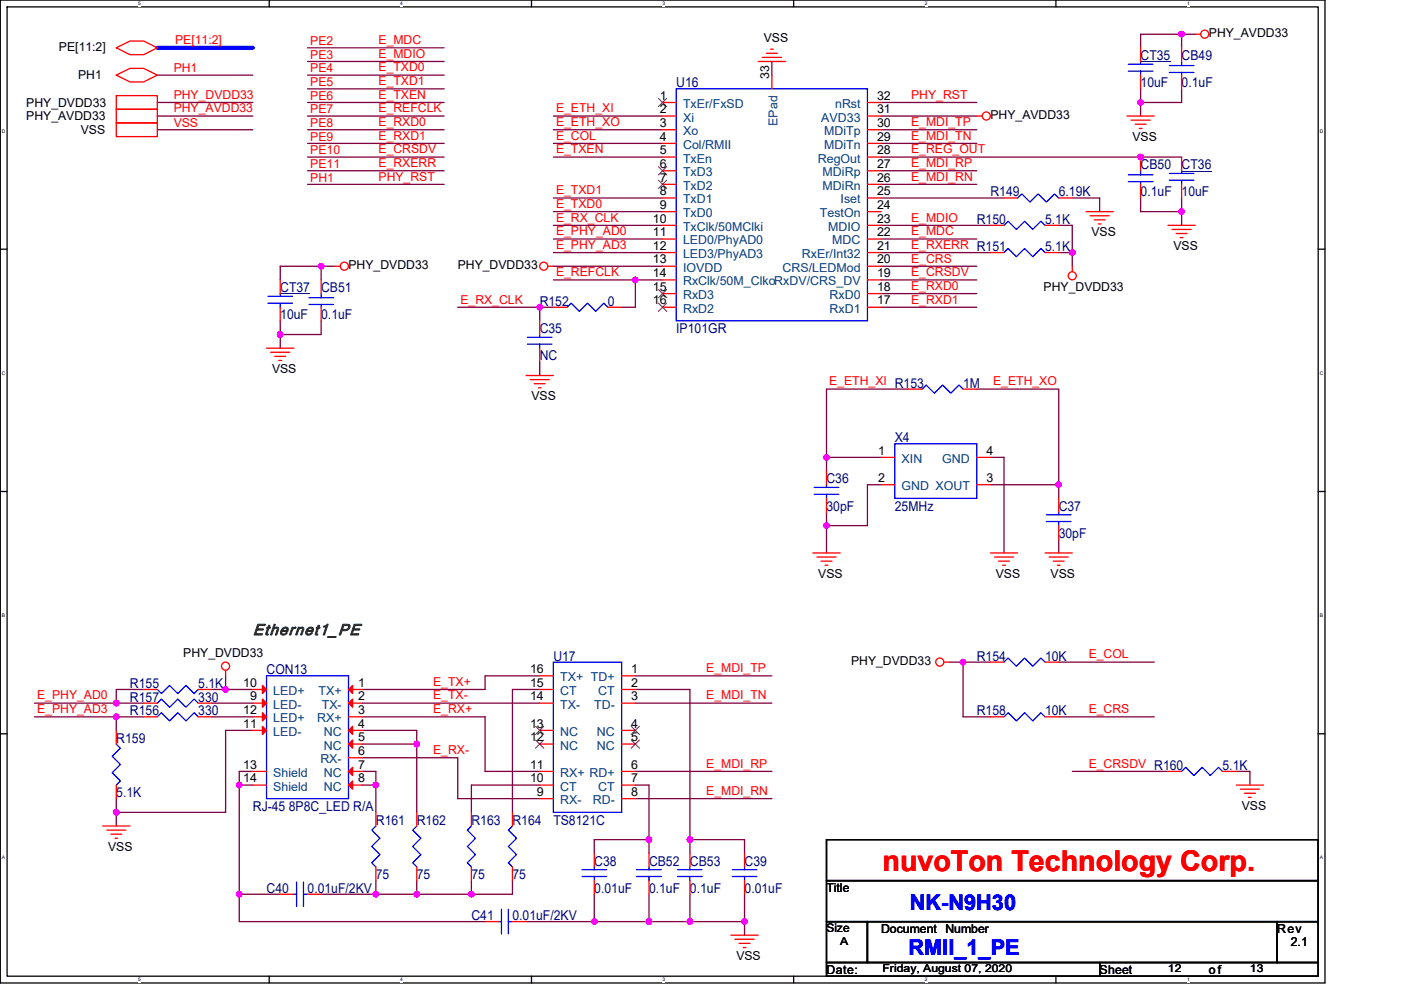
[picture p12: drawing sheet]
<svg xmlns="http://www.w3.org/2000/svg" width="297mm" height="210mm" viewBox="0 0 297 210" stroke-linecap="round" stroke-linejoin="round" font-family="sans-serif">
<path d="M.1 0h280.8v208.5h-280.8zM1.5 1.5h278v205.6h-278z" fill="none" stroke="#000" stroke-width=".28"/>
<g fill="#fff">
<path d="M29.3 .2h.6v1.1h-.6z"/>
<path d="M29.3 207.2h.6v1.2h-.6z"/>
</g>
<path d="M57.1 0v1.5M57.1 207.1v1.4" fill="none" stroke="#000" stroke-width=".28"/>
<g fill="#fff">
<path d="M84.9 .2h.5v1.1h-.5z"/>
<path d="M84.9 207.2h.5v1.2h-.5z"/>
</g>
<path d="M112.7 0v1.5M112.7 207.1v1.4" fill="none" stroke="#000" stroke-width=".28"/>
<g fill="#fff">
<path d="M140.5 .2h.6v1.1h-.6z"/>
<path d="M140.5 207.2h.6v1.2h-.6z"/>
</g>
<path d="M168.3 0v1.5M168.3 207.1v1.4" fill="none" stroke="#000" stroke-width=".28"/>
<g fill="#fff">
<path d="M196.1 .2h.5v1.1h-.5z"/>
<path d="M196.1 207.2h.5v1.2h-.5z"/>
</g>
<path d="M223.9 0v1.5M223.9 207.1v1.4" fill="none" stroke="#000" stroke-width=".28"/>
<g fill="#fff">
<path d="M251.7 .2h.5v1.1h-.5z"/>
<path d="M251.7 207.2h.5v1.2h-.5z"/>
<path d="M.4 27.2h.8v1.1h-.8z"/>
<path d="M279.8 27.2h.8v1.1h-.8z"/>
<path d="M.4 78.5h.8v1.2h-.8z"/>
<path d="M279.8 78.5h.8v1.2h-.8z"/>
</g>
<path d="M.1 52.9h1.4M279.5 52.9h1.4" fill="none" stroke="#000" stroke-width=".28"/>
<g fill="#fff">
<path d="M.4 129.9h.7v1.2h-.7z"/>
<path d="M279.8 129.9h.7v1.2h-.7z"/>
</g>
<path d="M.1 104.2h1.4M279.5 104.2h1.4" fill="none" stroke="#000" stroke-width=".28"/>
<g fill="#fff">
<path d="M.4 181.3h.7v1.2h-.7z"/>
<path d="M279.8 181.3h.7v1.2h-.7z"/>
</g>
<path d="M.1 155.6h1.4M279.5 155.6h1.4M175.2 178.1h104.3v8.7h-104.3zM175.2 186.8h104.3v8.7h-104.3zM175.2 195.5h8.7v8.7h-8.7zM183.9 195.5h86.9v8.7h-86.9zM270.8 195.5h8.7v8.7h-8.7zM175.2 204.2h57.9v2.9h-57.9zM233.1 204.2h46.4v2.9h-46.4z" fill="none" stroke="#000" stroke-width=".28"/>
<g fill="none" stroke="#800040" stroke-width=".28">
<path d="M33.4 15.9h20.2M65.2 13h29M65.2 15.9h29M65.2 18.8h29M65.2 10.1h29M163.7 13v2.9M241.8 10.1v-2.8h8.7v2.8M241.8 18.8v2.9M250.5 7.3h2.9M250.5 18.8v2.9h-8.7M33.4 21.7h20.2M33.4 24.6h20.2"/>
<path d="M33.4 27.5h20.2M65.2 30.4h29M65.2 21.7h29M65.2 24.6h29M65.2 27.5h29M65.2 36.2h29M65.2 33.3h29M65.2 39.1h29M117.3 30.4h23.2M117.3 33.3h23.2M117.3 24.6h23.2M117.3 27.5h23.2"/>
<path d="M186.8 33.3h63.7M186.8 24.6h20.3M186.8 21.7h20.3M186.8 27.5h20.3M186.8 30.4h20.3M186.8 39.1h20.3M186.8 36.2h20.3M241.8 21.7v2.9M68.1 59.4v-2.9h-8.7v2.9M68.1 56.5h2.9M117.3 56.5h23.2M117.3 47.8h23.2"/>
<path d="M117.3 44.9h23.2M117.3 42h23.2M117.3 50.7h23.2M117.3 53.6h23.2M117.3 59.4h17.4M134.7 59.4h5.8M134.7 59.4v5.8h-2.9M186.8 53.6h23.2M186.8 47.8h23.2M186.8 56.5h20.3M186.8 50.7h20.3M186.8 59.4h20.3"/>
<path d="M186.8 42h26.1M224.5 47.8h2.8v5.8M224.5 53.6h2.8M227.3 53.6v2.9M227.3 42h5.8v2.9M241.8 42v2.9h8.7M250.5 44.9v2.9M250.5 42v2.9M59.4 71v2.9M59.4 68.1v2.9M68.1 68.1v2.9h-8.7M97 65.2h17.4"/>
<path d="M114.4 76.8v2.9M114.4 65.2v2.9M114.4 65.2h2.9M186.8 62.3h20.3M186.8 65.2h20.3M175.2 97v2.9M175.2 97h11.6M192.6 82.5h-17.4v14.5M207.1 82.5h17.4v20.3M210 97h2.9v20.3M175.2 111.5v5.8M175.2 108.6v2.9"/>
<path d="M186.8 102.8h-2.9v8.7h-8.7M210 102.8h14.5M224.5 114.4v2.9M224.5 102.8v2.9M7.3 152h17.4M7.3 149.1h17.4M24.7 149.1h5.8M24.7 152v2.9M24.7 152h5.8M30.5 146.2h-5.8v2.9M44.9 149.1h8.7M44.9 146.2h2.9"/>
<path d="M44.9 152h8.7M47.8 143.3v2.9M47.8 146.2h5.8M53.6 154.9h-5.8v17.4h-23.1M76.8 149.1h37.6M76.8 154.9h11.6v2.9M76.8 157.8h11.6M76.8 152h26v11.6h11.6M88.4 157.8v14.5M114.4 146.2h-5.8v26.1M114.4 143.3h-11.6v2.9h-26M134.7 146.2h11.6v31.9"/>
<path d="M134.7 143.3h29M134.7 149.1h29M201.3 140.4h2.9M204.2 140.4v11.6h5.8M204.2 140.4h5.8M224.5 152h20.2M224.5 140.4h20.2M24.7 169.4v2.9M24.7 172.3v2.9M50.7 166.5v23.2M50.7 166.5h2.9M53.6 163.6h-2.9v2.9"/>
<path d="M76.8 160.7h20.2v8.7h17.4M76.8 166.5h2.9M76.8 163.6h2.9v2.9M79.7 166.5v5.8M114.4 166.5h-14.5v5.8M134.7 166.5h2.9v11.6M134.7 169.4h29M134.7 163.6h29M137.6 178.1v2.9M137.6 178.1h-11.6v2.9M146.3 178.1v2.9M146.3 178.1h11.6v2.9"/>
<path d="M227.3 163.6h20.3M262.1 163.6h2.9v2.9M59.4 189.7h-8.7v5.8h52.1M68.1 189.7h11.6M79.7 189.7h8.7M79.7 186.8v2.9M88.4 186.8v2.9M88.4 189.7h11.5M99.9 186.8v2.9M108.6 186.8v2.9h-8.7M111.5 195.5h14.5M126 189.7v5.8"/>
<path d="M126 195.5h11.6M137.6 189.7v5.8M137.6 195.5h8.7M146.3 189.7v5.8M146.3 195.5h11.6M157.9 195.5v2.9M157.9 189.7v5.8"/>
</g>
<g fill="#f0f" stroke="#f0f" stroke-width=".28">
<circle cx="146.3" cy="178.1" r=".57"/>
<circle cx="157.9" cy="195.5" r=".57"/>
<circle cx="146.3" cy="195.5" r=".57"/>
<circle cx="137.6" cy="195.5" r=".57"/>
<circle cx="126" cy="195.5" r=".57"/>
<circle cx="241.8" cy="33.3" r=".57"/>
<circle cx="88.3" cy="157.8" r=".57"/>
<circle cx="204.2" cy="140.4" r=".57"/>
<circle cx="79.7" cy="166.5" r=".57"/>
<circle cx="134.7" cy="59.4" r=".57"/>
<circle cx="175.2" cy="97" r=".57"/>
<circle cx="250.5" cy="44.9" r=".57"/>
<circle cx="227.3" cy="53.6" r=".57"/>
<circle cx="175.2" cy="111.5" r=".57"/>
<circle cx="47.8" cy="146.2" r=".57"/>
<circle cx="24.7" cy="149.1" r=".57"/>
<circle cx="88.4" cy="189.7" r=".57"/>
<circle cx="50.7" cy="166.5" r=".57"/>
<circle cx="50.7" cy="189.7" r=".57"/>
<circle cx="79.7" cy="189.7" r=".57"/>
<circle cx="24.7" cy="152" r=".57"/>
<circle cx="99.9" cy="189.7" r=".57"/>
<circle cx="137.6" cy="178.1" r=".57"/>
<circle cx="24.7" cy="172.3" r=".57"/>
<circle cx="114.4" cy="65.1" r=".57"/>
<circle cx="224.5" cy="102.8" r=".57"/>
<circle cx="250.5" cy="7.2" r=".57"/>
<circle cx="68.1" cy="56.5" r=".57"/>
<circle cx="59.4" cy="70.9" r=".57"/>
<circle cx="241.8" cy="21.7" r=".57"/>
</g>
<path d="M33.4 10.1h20.2" fill="none" stroke="#00f" stroke-width=".87"/>
<g fill="none" stroke="#f00" stroke-width=".28">
<path d="M24.7 15.9l2.9-1.4h2.9l2.9 1.4-2.9 1.5h-2.9zM24.7 10.1l2.9-1.4h2.9l2.9 1.4-2.9 1.5h-2.9zM160.8 13h5.8M161.6 12.2h4.1M162.5 11.3h2.3M163.4 10.4h.5M163.7 15.9v2.9M241.8 10.1v2.9M241.8 15.9v2.9M250.5 15.9v2.9M250.5 10.1v2.9M253.4 7.3h1.2"/>
<path d="M24.7 20.3h8.7v2.9h-8.7zM24.7 23.2h8.7v2.9h-8.7zM24.7 26.1h8.7v2.9h-8.7zM140.5 21.7h2.9M140.5 24.6h2.9M140.5 27.5h2.9M140.5 30.4h2.9M140.5 33.3h2.9M140.5 36.2h2.9M140.5 39.1h2.9M183.9 21.7h2.9M183.9 24.6h2.9"/>
<path d="M183.9 27.5h2.9M183.9 30.4h2.9M183.9 33.3h2.9M183.9 36.2h2.9M183.9 39.1h2.9M207.1 24.6h1.2M238.9 24.6h5.8M239.8 25.5h4.1M240.7 26.4h2.3M241.6 27.2h.5M241.8 39.1v2.9M241.8 33.3v2.9"/>
<path d="M250.5 33.3v2.9M250.5 39.1v2.9M59.4 59.4v2.9M68.1 59.4v2.9M71 56.5h1.2M116.2 56.5h1.1M140.5 42h2.9M140.5 44.9h2.9M140.5 47.8h2.9M140.5 50.7h2.9M140.5 53.6h2.9M140.5 56.5h2.9"/>
<path d="M140.5 59.4h2.9M183.9 44.9h2.9M183.9 47.8h2.9M183.9 50.7h2.9M183.9 53.6h2.9M183.9 56.5h2.9M183.9 59.4h2.9M183.9 42h2.9M210 53.6h2.9M210 47.8h2.9M212.9 42h2.9M221.6 53.6h2.9"/>
<path d="M221.6 47.8h2.9M224.5 42h2.8M227.3 56.5v1.1M230.2 44.9h5.8M231.1 45.8h4.1M232 46.6h2.3M232.9 47.5h.5M247.6 47.8h5.8M248.5 48.7h4.1M249.4 49.5h2.3M250.2 50.4h.6M56.5 73.9h5.8"/>
<path d="M57.4 74.7h4M58.2 75.6h2.4M59.1 76.5h.6M59.4 65.2v2.9M68.1 65.2v2.9M111.5 79.7h5.8M114.4 68.1v2.9M114.4 73.9v2.9M117.3 65.2h2.9M128.9 65.2h2.9M140.5 62.3h2.9M140.5 65.2h2.9"/>
<path d="M183.9 62.3h2.9M183.9 65.2h2.9M112.4 80.5h4.1M113.3 81.4h2.3M114.1 82.3h.6M175.2 99.9v2.9M186.8 97h2.9M192.6 82.5h2.9M204.2 82.5h2.9M207.1 97h2.9M172.3 117.3h5.8M173.2 118.2h4.1"/>
<path d="M174.1 119h2.3M174.9 119.9h.6M175.2 105.7v2.9M186.8 102.8h2.9M207.1 102.8h2.9M210 117.3h5.8M210.9 118.2h4M211.7 119h2.3M212.6 119.9h.6M221.6 117.3h5.7M222.4 118.2h4.1M223.3 119h2.3"/>
<path d="M224.2 119.9h.5M224.5 105.7v2.9M224.5 111.5v2.9M24.7 154.9v2.9M30.5 146.2h2.9M30.5 149.1h2.9M30.5 152h2.9M42 146.2h2.9M42 149.1h2.9M42 152h2.9M47.8 142.2v1.1M53.6 149.1h2.9"/>
<path d="M53.6 146.2h2.9M53.6 154.9h2.9M53.6 152h2.9M73.9 146.2h2.9M73.9 149.1h2.9M73.9 152h2.9M73.9 154.9h2.9M73.9 157.8h2.9M114.4 143.3h2.9M114.4 149.1h2.9M114.4 154.9h2.9M114.4 157.8h2.9"/>
<path d="M114.4 146.2h2.9M131.8 149.1h2.9M131.8 143.3h2.9M131.8 157.8h2.9M131.8 146.2h2.9M131.8 154.9h2.9M200.1 140.4h1.2M210 152h2.9M210 140.4h2.9M221.6 152h2.9M221.6 140.4h2.9M21.8 175.2h5.8"/>
<path d="M22.6 176.1h4.1M23.5 176.9h2.3M24.4 177.8h.6M24.7 166.5v2.9M53.6 163.6h2.9M53.6 166.5h2.9M73.9 160.7h2.9M73.9 163.6h2.9M73.9 166.5h2.9M79.7 172.3v2.9M88.4 172.3v2.9M99.9 172.3v2.9"/>
<path d="M108.6 172.3v2.9M114.4 169.4h2.9M114.4 163.6h2.9M114.4 166.5h2.9M131.8 163.6h2.9M131.8 169.4h2.9M131.8 166.5h2.9M247.6 163.6h2.9M259.2 163.6h2.9M262.1 166.5h5.8M263 167.4h4M263.8 168.3h2.4"/>
<path d="M264.7 169.1h.6M59.4 189.7h2.9M65.2 189.7h2.9M79.7 183.9v2.9M88.4 183.9v2.9M99.9 183.9v2.9M102.8 195.5h2.9M108.6 195.5h2.9M108.6 183.9v2.9M126 181v2.9M126 186.8v2.9M137.6 181v2.9"/>
<path d="M137.6 186.8v2.9M146.3 181v2.9M146.3 186.8v2.9M155 198.4h5.8M155.8 199.2h4.1M157.9 181v2.9M157.9 186.8v2.9M156.7 200.1h2.3M157.6 201h.6"/>
<circle cx="255.4" cy="7.2" r=".86"/>
<circle cx="209.1" cy="24.6" r=".86"/>
<circle cx="73" cy="56.5" r=".86"/>
<circle cx="115.3" cy="56.5" r=".86"/>
<circle cx="227.3" cy="58.5" r=".86"/>
<circle cx="47.8" cy="141.3" r=".86"/>
<circle cx="199.2" cy="140.4" r=".86"/>
</g>
<g fill="none" stroke="#00f" stroke-width=".28">
<path d="M143.4 18.8h40.5v49.3h-40.5zM239.2 15.1h5.3M239.2 13.6h5.3M241.8 13v.6M241.8 15.1v.8M247.9 13.9h5.2M247.9 15.4h5.2M250.5 15.4v.5M250.5 13v.9M239.2 37.1h5.3M239.2 38.5h5.3M241.8 38.5v.6"/>
<path d="M241.8 36.2v.9M247.9 38.2h5.2M247.9 36.8h5.2M250.5 36.2v.6M250.5 38.2v.9M212.9 53.6l.8-.9 1.8 1.7 1.7-1.7 1.8 1.7 1.7-1.7 .9 .9M212.9 47.8l.8-.9 1.8 1.8 1.7-1.8 1.8 1.8 1.7-1.8 .9 .9M215.8 42l.8-.9 1.8 1.8 1.7-1.8 1.7 1.8 1.8-1.8 .9 .9M56.8 64.3h5.2M56.8 62.8h5.2M59.4 62.3v.5M59.4 64.3v.9"/>
<path d="M65.5 63.1h5.2M65.5 64.6h5.2M68.1 64.6v.6M68.1 62.3v.8M111.8 73h5.2M111.8 71.5h5.2M114.4 71v.5M114.4 73v.9M120.2 65.2l.9-.9 1.7 1.7 1.8-1.7 1.7 1.7 1.7-1.7 .9 .9M189.7 94.1h17.4v11.6h-17.4zM195.5 82.5l.9-.8 1.7 1.7 1.8-1.7 1.7 1.7 1.7-1.7 .9 .8M172.6 104.8h5.2"/>
<path d="M172.6 103.4h5.2M175.2 102.8v.6M175.2 104.8v.9M221.8 110.6h5.3M221.8 109.2h5.3M224.5 108.6v.6M224.5 110.6v.9M24.7 157.8l.8 .9-1.7 1.7 1.7 1.8-1.7 1.7 1.7 1.8-.8 .8M33.4 146.2l.8 .9 1.8-1.7 1.7 1.7 1.7-1.7 1.8 1.7 .8-.9M33.4 149.1l.8-.8 1.8 1.7 1.7-1.7 1.7 1.7 1.8-1.7 .8 .8M33.4 152l.8-.8 1.8 1.7 1.7-1.7 1.7 1.7 1.8-1.7 .8 .8M56.5 143.3h17.4v26.1h-17.4z"/>
<path d="M117.3 140.4h14.5v31.9h-14.5zM212.9 152l.8-.8 1.8 1.7 1.7-1.7 1.8 1.7 1.7-1.7 .9 .8M212.9 140.4l.8-.8 1.8 1.7 1.7-1.7 1.8 1.7 1.7-1.7 .9 .8M79.7 175.2l-.9 .9 1.8 1.7-1.8 1.7 1.8 1.8-1.8 1.7 .9 .9M88.4 175.2l-.9 .9 1.7 1.7-1.7 1.7 1.7 1.8-1.7 1.7 .9 .9M99.9 175.2l-.8 .9 1.7 1.7-1.7 1.7 1.7 1.8-1.7 1.7 .8 .9M108.6 175.2l-.8 .9 1.7 1.7-1.7 1.7 1.7 1.8-1.7 1.7 .8 .9M250.5 163.6l.9-.8 1.7 1.7 1.8-1.7 1.7 1.7 1.7-1.7 .9 .8M62.3 189.7h.6M62.9 187.1v5.2M64.3 187.1v5.2M64.3 189.7h.9"/>
<path d="M105.7 195.5h.6M106.3 192.8v5.3M107.8 195.5h.8M107.8 192.8v5.3M123.4 185.9h5.2M123.4 184.5h5.2M126 183.9v.6M126 185.9v.9M135 185.9h5.2M135 184.5h5.2M137.6 183.9v.6M137.6 185.9v.9"/>
<path d="M143.7 185.9h5.2M143.7 184.5h5.2M146.3 183.9v.6M146.3 185.9v.9M155.3 185.9h5.2M155.3 184.5h5.2M157.9 183.9v.6M157.9 185.9v.9"/>
</g>
<g fill="none" stroke="#804000" stroke-width=".21">
<path d="M139.6 20.9l1.8 1.7M139.6 35.3l1.8 1.8M139.6 38.2l1.8 1.8M141.3 20.9l-1.7 1.7M141.3 35.3l-1.7 1.8M141.3 38.2l-1.7 1.8M139.6 61.4l1.8 1.8M139.6 64.3l1.8 1.8M141.3 61.4l-1.7 1.8M141.3 64.3l-1.7 1.8M113.6 154.1l1.7 1.7M113.6 157l1.7 1.7"/>
<path d="M115.3 154.1l-1.8 1.7M115.3 157l-1.8 1.7M133.8 157l1.8 1.7M133.8 154.1l1.8 1.7M135.6 157l-1.8 1.7M135.6 154.1l-1.8 1.7"/>
</g>
<g fill="#f00" stroke="#f00" stroke-width=".28">
<path d="M73.9 146.2l.9-.8v1.7z"/>
<path d="M73.9 149.1l.9-.8v1.7z"/>
<path d="M74.8 154.1v1.7l-.9-.9z"/>
<path d="M73.9 157.8l.9-.8v1.7z"/>
<path d="M73.9 163.6l.9-.8v1.7z"/>
<path d="M74.8 165.7v1.7l-.9-.9z"/>
<path d="M55.6 148.3l.9 .8-.9 .9z"/>
<path d="M55.6 145.4l.9 .8-.9 .9z"/>
<path d="M55.6 154.1l.9 .8-.9 .9z"/>
<path d="M55.6 151.2l.9 .8-.9 .9z"/>
</g>
<path d="M241.8 13.1h6.4M250.5 36.3h6.4M59.4 62.4h6.3" fill="none" stroke="#000080" stroke-width=".21"/>
<text font-size="6.1" fill="#f00" x="187.1" y="184.8">nuvoTon Technology Corp.</text>
<g font-size="4.6" fill="#00f">
<text x="192.9" y="193.1">NK-N9H30</text>
<text x="192.6" y="202.6">RMII_1_PE</text>
</g>
<text font-size="3.4" fill="#008000" x="53.6" y="134.7">Ethernet1_PE</text>
<g font-size="2.9" fill="#000080">
<text x="241.8" y="12.7">CT35</text>
<text x="250.5" y="12.7">CB49</text>
<text x="143.4" y="18.5">U16</text>
<text x="241.8" y="18.5">10uF</text>
<text x="250.5" y="18.5">0.1uF</text>
<text x="241.8" y="35.9">CB50</text>
<text x="250.5" y="35.9">CT36</text>
<text x="210" y="41.7">R149</text>
<text x="224.5" y="41.7">6.19K</text>
<text x="241.8" y="41.7">0.1uF</text>
<text x="250.5" y="41.7">10uF</text>
<text x="207.1" y="47.5">R150</text>
<text x="221.6" y="47.5">5.1K</text>
<text x="221.6" y="53.3">5.1K</text>
<text x="59.4" y="62">CT37</text>
<text x="68.1" y="62">CB51</text>
<text x="114.4" y="64.9">R152</text>
<text x="128.9" y="64.9">0</text>
<text x="59.4" y="67.8">10uF</text>
<text x="68.1" y="67.8">0.1uF</text>
<text x="114.4" y="70.6">C35</text>
<text x="143.4" y="70.6">IP101GR</text>
<text x="114.4" y="76.4">NC</text>
<text x="204.2" y="82.2">1M</text>
<text x="189.7" y="93.8">X4</text>
<text x="175.2" y="102.5">C36</text>
<text x="175.2" y="108.3">30pF</text>
<text x="189.7" y="108.3">25MHz</text>
<text x="224.5" y="108.3">C37</text>
<text x="224.5" y="114.1">30pF</text>
<text x="56.5" y="143">CON13</text>
<text x="117.3" y="140.1">U17</text>
<text x="207.1" y="140.1">R154</text>
<text x="221.6" y="140.1">10K</text>
<text x="27.6" y="145.9">R155</text>
<text x="27.6" y="148.8">R157</text>
<text x="42" y="145.9">5.1K</text>
<text x="42" y="148.8">330</text>
<text x="27.6" y="151.7">R156</text>
<text x="42" y="151.7">330</text>
<text x="207.1" y="151.7">R158</text>
<text x="221.6" y="151.7">10K</text>
<text x="24.7" y="157.5">R159</text>
<text x="259.2" y="163.3">5.1K</text>
<text x="24.7" y="169.1">5.1K</text>
<text x="53.6" y="172">RJ-45 8P8C_LED R/A</text>
<text x="79.7" y="174.9">R161</text>
<text x="88.4" y="174.9">R162</text>
<text x="99.9" y="174.9">R163</text>
<text x="108.6" y="174.9">R164</text>
<text x="117.3" y="174.9">TS8121C</text>
<text x="126" y="183.6">C38</text>
<text x="137.6" y="183.6">CB52</text>
<text x="146.3" y="183.6">CB53</text>
<text x="157.9" y="183.6">C39</text>
<text x="56.5" y="189.4">C40</text>
<text x="65.2" y="189.4">0.01uF/2KV</text>
<text x="79.7" y="186.5">75</text>
<text x="88.4" y="186.5">75</text>
<text x="99.9" y="186.5">75</text>
<text x="108.6" y="186.5">75</text>
<text x="126" y="189.4">0.01uF</text>
<text x="137.6" y="189.4">0.1uF</text>
<text x="146.3" y="189.4">0.1uF</text>
<text x="157.9" y="189.4">0.01uF</text>
<text x="99.9" y="195.2">C41</text>
<text x="108.6" y="195.2">0.01uF/2KV</text>
</g>
<g font-size="2.6">
<text x="12.5" y="10.7">PE[11:2]</text>
<text x="161.9" y="9">VSS</text>
<text x="256.3" y="7.9">PHY_AVDD33</text>
<text x="16.5" y="16.8">PH1</text>
<text x="163.1" y="16.8" transform="rotate(-90 163.1 16.8)">33</text>
<text x="5.6" y="22.6">PHY_DVDD33</text>
<text x="139.9" y="21.1">1</text>
<text x="185.9" y="21.1">32</text>
<text x="5.6" y="25.5">PHY_AVDD33</text>
<text x="17.1" y="28.4">VSS</text>
<text x="139.9" y="24">2</text>
<text x="139.9" y="26.9">3</text>
<text x="139.9" y="29.8">4</text>
<text x="185.9" y="26.9">30</text>
<text x="185.9" y="29.8">29</text>
<text x="185.9" y="24">31</text>
<text x="210" y="25.2">PHY_AVDD33</text>
<text x="240.1" y="29.8">VSS</text>
<text x="139.9" y="32.7">5</text>
<text x="139.9" y="35.6">6</text>
<text x="185.9" y="32.7">28</text>
<text x="185.9" y="35.6">27</text>
<text x="139.9" y="38.5">7</text>
<text x="139.9" y="41.4">8</text>
<text x="185.9" y="38.5">26</text>
<text x="185.9" y="41.4">25</text>
<text x="138.4" y="47.2">10</text>
<text x="139.9" y="44.3">9</text>
<text x="185.9" y="44.3">24</text>
<text x="185.9" y="47.2">23</text>
<text x="138.4" y="50.1">11</text>
<text x="138.4" y="53">12</text>
<text x="185.9" y="50.1">22</text>
<text x="185.9" y="53">21</text>
<text x="231.4" y="50.1">VSS</text>
<text x="248.8" y="53">VSS</text>
<text x="73.9" y="57.1">PHY_DVDD33</text>
<text x="97" y="57.1">PHY_DVDD33</text>
<text x="138.4" y="55.9">13</text>
<text x="138.4" y="58.8">14</text>
<text x="185.9" y="58.8">19</text>
<text x="185.9" y="55.9">20</text>
<text x="138.4" y="61.7">15</text>
<text x="138.4" y="64.6">16</text>
<text x="185.9" y="61.7">18</text>
<text x="185.9" y="64.6">17</text>
<text x="221.3" y="61.7">PHY_DVDD33</text>
<text x="57.7" y="79.1">VSS</text>
<text x="112.7" y="84.9">VSS</text>
<text x="186.2" y="96.4">1</text>
<text x="209.1" y="96.4">4</text>
<text x="186.2" y="102.2">2</text>
<text x="209.1" y="102.2">3</text>
<text x="173.5" y="122.5">VSS</text>
<text x="211.1" y="122.5">VSS</text>
<text x="222.7" y="122.5">VSS</text>
<text x="38.9" y="139.3">PHY_DVDD33</text>
<text x="112.4" y="142.7">16</text>
<text x="133.8" y="142.7">1</text>
<text x="180.4" y="141">PHY_DVDD33</text>
<text x="51.6" y="145.6">10</text>
<text x="53" y="148.5">9</text>
<text x="75.9" y="145.6">1</text>
<text x="75.9" y="148.5">2</text>
<text x="112.4" y="148.5">14</text>
<text x="112.4" y="145.6">15</text>
<text x="133.8" y="145.6">2</text>
<text x="133.8" y="148.5">3</text>
<text x="51.6" y="154.3">11</text>
<text x="51.6" y="151.4">12</text>
<text x="75.9" y="154.3">4</text>
<text x="75.9" y="151.4">3</text>
<text x="112.4" y="154.3">13</text>
<text x="133.8" y="154.3">4</text>
<text x="75.9" y="157.2">5</text>
<text x="75.9" y="160.1">6</text>
<text x="112.4" y="157.2">12</text>
<text x="133.8" y="157.2">5</text>
<text x="51.6" y="163">13</text>
<text x="51.6" y="165.9">14</text>
<text x="75.9" y="163">7</text>
<text x="75.9" y="165.9">8</text>
<text x="112.4" y="163">11</text>
<text x="112.4" y="165.9">10</text>
<text x="133.8" y="165.9">7</text>
<text x="133.8" y="163">6</text>
<text x="113.8" y="168.8">9</text>
<text x="133.8" y="168.8">8</text>
<text x="263.3" y="171.7">VSS</text>
<text x="22.9" y="180.4">VSS</text>
<text x="175.2" y="189.1">Title</text>
<text x="186.8" y="197.8">Document Number</text>
<text x="270.8" y="197.8">Rev</text>
<text x="156.1" y="203.6">VSS</text>
<text x="273.7" y="200.7">2.1</text>
<text x="175.2" y="206.5">Date:</text>
<text x="233.1" y="206.5">Sheet</text>
<text x="256.3" y="206.5">of</text>
</g>
<g font-size="2.6" fill="#f00">
<text x="37.1" y="9.3">PE[11:2]</text>
<text x="65.8" y="9.6">PE2</text>
<text x="80.3" y="9.4">E_MDC</text>
<text x="36.8" y="15.4">PH1</text>
<text x="65.8" y="12.5">PE3</text>
<text x="65.8" y="15.4">PE4</text>
<text x="80.3" y="12.3">E_MDIO</text>
<text x="80.3" y="15.2">E_TXD0</text>
<text x="36.8" y="21">PHY_DVDD33</text>
<text x="36.8" y="23.8">PHY_AVDD33</text>
<text x="65.8" y="21.2">PE6</text>
<text x="65.8" y="18.3">PE5</text>
<text x="80.3" y="21">E_TXEN</text>
<text x="80.3" y="18.1">E_TXD1</text>
<text x="80.3" y="23.8">E_REFCLK</text>
<text x="117.9" y="23.8">E_ETH_XI</text>
<text x="193.2" y="21">PHY_RST</text>
<text x="36.8" y="26.9">VSS</text>
<text x="65.8" y="24">PE7</text>
<text x="65.8" y="26.9">PE8</text>
<text x="65.8" y="29.8">PE9</text>
<text x="80.3" y="26.7">E_RXD0</text>
<text x="80.3" y="29.6">E_RXD1</text>
<text x="117.9" y="29.6">E_COL</text>
<text x="117.9" y="26.7">E_ETH_XO</text>
<text x="193.2" y="26.7">E_MDI_TP</text>
<text x="193.2" y="29.6">E_MDI_TN</text>
<text x="65.8" y="35.6">PE11</text>
<text x="65.8" y="32.7">PE10</text>
<text x="80.3" y="35.4">E_RXERR</text>
<text x="80.3" y="32.5">E_CRSDV</text>
<text x="117.9" y="32.5">E_TXEN</text>
<text x="193.2" y="32.5">E_REG_OUT</text>
<text x="193.2" y="35.4">E_MDI_RP</text>
<text x="65.8" y="38.5">PH1</text>
<text x="80.3" y="38.3">PHY_RST</text>
<text x="117.9" y="41.2">E_TXD1</text>
<text x="193.2" y="38.3">E_MDI_RN</text>
<text x="117.9" y="44.1">E_TXD0</text>
<text x="117.9" y="47">E_RX_CLK</text>
<text x="193.2" y="47">E_MDIO</text>
<text x="117.9" y="49.9">E_PHY_AD0</text>
<text x="117.9" y="52.8">E_PHY_AD3</text>
<text x="193.2" y="49.9">E_MDC</text>
<text x="193.2" y="52.8">E_RXERR R151</text>
<text x="117.9" y="58.6">E_REFCLK</text>
<text x="193.2" y="55.7">E_CRS</text>
<text x="193.2" y="58.6">E_CRSDV</text>
<text x="97.6" y="64.4">E_RX_CLK</text>
<text x="193.2" y="61.5">E_RXD0</text>
<text x="193.2" y="64.4">E_RXD1</text>
<text x="175.8" y="81.7">E_ETH_XI R153</text>
<text x="210.6" y="81.7">E_ETH_XO</text>
<text x="149.8" y="142.6">E_MDI_TP</text>
<text x="230.8" y="139.7">E_COL</text>
<text x="7.9" y="148.4">E_PHY_AD0</text>
<text x="91.8" y="148.4">E_TX-</text>
<text x="91.8" y="145.5">E_TX+</text>
<text x="149.8" y="148.4">E_MDI_TN</text>
<text x="7.9" y="151.3">E_PHY_AD3</text>
<text x="91.8" y="151.3">E_RX+</text>
<text x="230.8" y="151.3">E_CRS</text>
<text x="91.8" y="159.9">E_RX-</text>
<text x="149.8" y="162.8">E_MDI_RP</text>
<text x="230.8" y="162.8">E_CRSDV R160</text>
<text x="149.8" y="168.6">E_MDI_RN</text>
</g>
<g font-size="2.6" fill="#004080">
<text x="144.8" y="22.9">TxEr/FxSD</text>
<text x="177.1" y="22.9">nRst</text>
<text x="144.8" y="25.8">Xi</text>
<text x="144.8" y="28.7">Xo</text>
<text x="164.9" y="26.7" transform="rotate(-90 164.9 26.7)">EPad</text>
<text x="174.1" y="25.8">AVD33</text>
<text x="174.7" y="28.7">MDiTp</text>
<text x="144.8" y="31.6">Col/RMII</text>
<text x="144.8" y="34.5">TxEn</text>
<text x="173.4" y="34.5">RegOut</text>
<text x="174.7" y="31.6">MDiTn</text>
<text x="144.8" y="37.4">TxD3</text>
<text x="144.8" y="40.3">TxD2</text>
<text x="174.4" y="37.4">MDiRp</text>
<text x="174.4" y="40.3">MDiRn</text>
<text x="144.8" y="43.2">TxD1</text>
<text x="144.8" y="46.1">TxD0</text>
<text x="173.8" y="46.1">TestOn</text>
<text x="178.2" y="43.2">Iset</text>
<text x="144.8" y="49">TxClk/50MClki</text>
<text x="144.8" y="51.9">LED0/PhyAD0</text>
<text x="175.6" y="49">MDIO</text>
<text x="176.5" y="51.9">MDC</text>
<text x="144.8" y="54.7">LED3/PhyAD3</text>
<text x="144.8" y="57.6">IOVDD</text>
<text x="165.9" y="57.6">CRS/LEDMod</text>
<text x="170" y="54.7">RxEr/Int32</text>
<text x="144.8" y="60.5">RxClk/50M_ClkoRxDV/CRS_DV</text>
<text x="144.8" y="63.4">RxD3</text>
<text x="175.9" y="63.4">RxD0</text>
<text x="144.8" y="66.3">RxD2</text>
<text x="175.9" y="66.3">RxD1</text>
<text x="191.2" y="98.2">XIN</text>
<text x="199.8" y="98.2">GND</text>
<text x="191.2" y="104">GND XOUT</text>
<text x="58" y="147.4">LED+</text>
<text x="67.5" y="147.4">TX+</text>
<text x="118.8" y="144.5">TX+ TD+</text>
<text x="118.8" y="147.4">CT</text>
<text x="126.8" y="147.4">CT</text>
<text x="58" y="150.3">LED-</text>
<text x="58" y="153.2">LED+</text>
<text x="67.2" y="153.2">RX+</text>
<text x="68.2" y="150.3">TX-</text>
<text x="118.8" y="150.3">TX-</text>
<text x="126" y="150.3">TD-</text>
<text x="58" y="156.1">LED-</text>
<text x="67.9" y="161.9">RX-</text>
<text x="68.6" y="156.1">NC</text>
<text x="68.6" y="159">NC</text>
<text x="118.8" y="156.1">NC</text>
<text x="118.8" y="159">NC</text>
<text x="126.6" y="159">NC</text>
<text x="126.6" y="156.1">NC</text>
<text x="58" y="164.8">Shield</text>
<text x="58" y="167.7">Shield</text>
<text x="68.6" y="164.8">NC</text>
<text x="68.6" y="167.7">NC</text>
<text x="118.8" y="164.8">RX+ RD+</text>
<text x="118.8" y="167.7">CT</text>
<text x="126.8" y="167.7">CT</text>
<text x="118.8" y="170.6">RX-</text>
<text x="125.7" y="170.6">RD-</text>
</g>
<text font-size="2.5" x="175.2" y="197.7">Size</text>
<g font-size="2.3">
<text x="178.1" y="200.4">A</text>
<text x="187.1" y="206.2">Friday, August 07, 2020</text>
<text x="247.6" y="206.2">12</text>
<text x="265" y="206.2">13</text>
</g>
<g font-size="1">
<text x="29.3" y="1.1">5</text>
<text x="84.9" y="1.1">4</text>
<text x="140.5" y="1.1">3</text>
<text x="196.1" y="1.1">2</text>
<text x="251.7" y="1.1">1</text>
<text x=".4" y="28.1">D</text>
<text x="279.8" y="28.1">D</text>
<text x=".4" y="79.5">C</text>
<text x="279.8" y="79.5">C</text>
<text x=".4" y="130.9">B</text>
<text x="279.8" y="130.9">B</text>
<text x=".4" y="182.3">A</text>
<text x="279.8" y="182.3">A</text>
<text x="29.3" y="208.2">5</text>
<text x="84.9" y="208.2">4</text>
<text x="140.5" y="208.2">3</text>
<text x="196.1" y="208.2">2</text>
<text x="251.7" y="208.2">1</text>
</g>
</svg>
